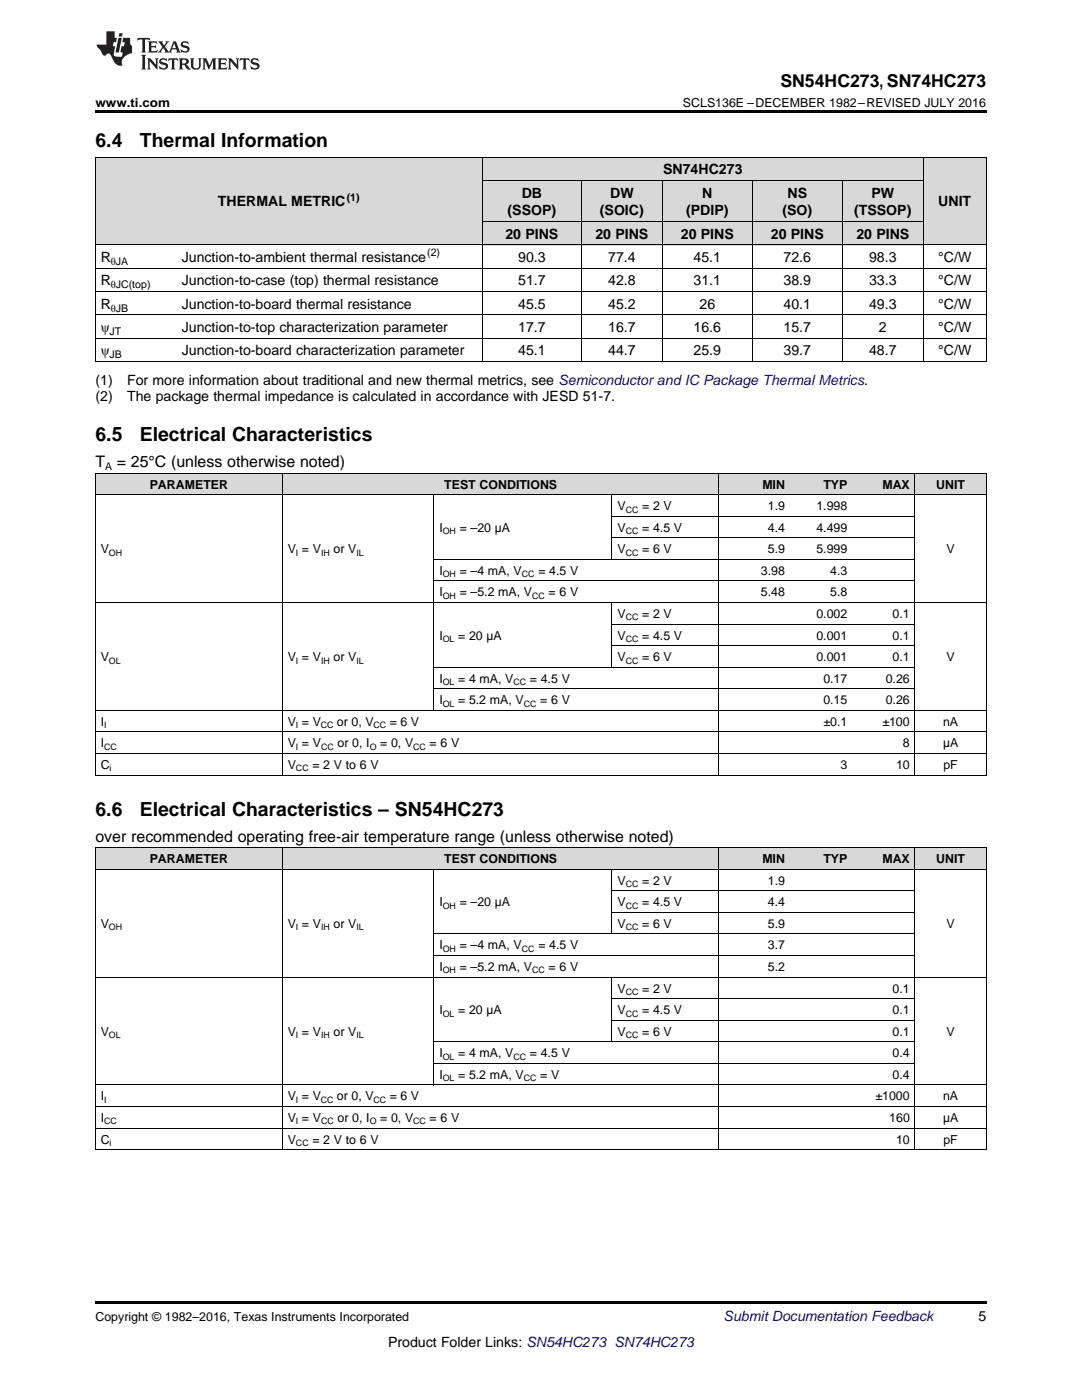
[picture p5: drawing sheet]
<svg xmlns="http://www.w3.org/2000/svg" width="216mm" height="279mm" viewBox="0 0 216 279" stroke-linecap="round" stroke-linejoin="round" font-family="sans-serif">
<g fill="#d8d8d8">
<path d="M19 169.2h10.7v4.3h-10.7z"/>
<path d="M29.7 169.2h26.7v4.3h-26.7z"/>
<path d="M56.4 169.2h30.2v4.3h-30.2z"/>
<path d="M86.6 169.2h35.6v4.3h-35.6z"/>
<path d="M122.2 169.2h21.3v4.3h-21.3z"/>
<path d="M143.5 169.2h14.2v4.3h-14.2z"/>
<path d="M157.7 169.2h12.5v4.3h-12.5z"/>
<path d="M170.2 169.2h12.4v4.3h-12.4z"/>
<path d="M182.6 169.2h14.2v4.3h-14.2z"/>
<path d="M19 94.5h10.7v4.3h-10.7z"/>
<path d="M29.7 94.5h26.7v4.3h-26.7z"/>
<path d="M56.4 94.5h30.2v4.3h-30.2z"/>
<path d="M86.6 94.5h35.6v4.3h-35.6z"/>
<path d="M122.2 94.5h21.3v4.3h-21.3z"/>
<path d="M143.5 94.5h14.2v4.3h-14.2z"/>
<path d="M157.7 94.5h12.5v4.3h-12.5z"/>
<path d="M170.2 94.5h12.4v4.3h-12.4z"/>
<path d="M182.6 94.5h14.2v4.3h-14.2z"/>
<path d="M19 31.4h16.2v17.5h-16.2z"/>
<path d="M35.2 31.4h61.1v17.5h-61.1z"/>
<path d="M184.3 31.4h12.5v17.5h-12.5z"/>
<path d="M96.3 44.3h19.7v4.6h-19.7z"/>
<path d="M116 44.3h16.2v4.6h-16.2z"/>
<path d="M132.2 44.3h17.9v4.6h-17.9z"/>
<path d="M150.1 44.3h18v4.6h-18z"/>
<path d="M168.1 44.3h16.2v4.6h-16.2z"/>
<path d="M96.3 36.1h19.7v8.2h-19.7z"/>
<path d="M116 36.1h16.2v8.2h-16.2z"/>
<path d="M132.2 36.1h17.9v8.2h-17.9z"/>
<path d="M150.1 36.1h18v8.2h-18z"/>
<path d="M168.1 36.1h16.2v8.2h-16.2z"/>
<path d="M96.3 31.4h19.7v4.7h-19.7z"/>
<path d="M116 31.4h16.2v4.7h-16.2z"/>
<path d="M132.2 31.4h17.9v4.7h-17.9z"/>
<path d="M150.1 31.4h18v4.7h-18z"/>
<path d="M168.1 31.4h16.2v4.7h-16.2z"/>
</g>
<g fill="#000">
<path d="M19 22h177.8v.5h-177.8zM19 154.7h.2zM56.3 154.7h.1zM86.5 154.7h.1zM122.1 154.7h.1zM143.4 154.7h.1zM157.6 154.7h.1zM170.1 154.7h.1zM182.5 154.7h.1zM196.7 154.7h.1zM19 229.4l.2 .1zM56.3 229.4l.1 .1z"/>
<path d="M86.5 229.4l.1 .1zM122.1 229.4l.1 .1zM143.4 229.4l.1 .1zM157.6 229.4l.1 .1zM170.1 229.4l.1 .1zM182.5 229.4l.1 .1zM196.7 229.4l.1 .1zM19 259.7h177.8v.5h-177.8z"/>
</g>
<g fill="none" stroke="#000" stroke-width=".2">
<path d="M19 31.3h177.8M19.1 31.4v40.8M96.2 31.4v40.8M96.3 36h88M116 36v36.2M132.1 36v36.2M150.1 36v36.2M168 36v36.2M184.2 31.4v40.8M196.8 31.4v40.8M19 58.2h177.8M19 53.5h177.8"/>
<path d="M19 48.9h177.8M96.3 44.2h88M19 72.2h177.8M19 67.5h177.8M19 62.8h177.8M19 94.4h177.8v60.3M19 98.7h177.8M19.1 94.4v60.3M56.3 94.4v60.3M86.6 98.7v43.1M122.1 98.7v13M143.5 94.4v60.3"/>
<path d="M182.5 94.4v60.3M86.6 115.9h96M86.6 111.6h96M122.2 107.3h60.4M122.2 103h60.4M19 120.2h177.8M86.6 137.5h96M86.6 133.2h96M122.1 120.3v12.9M122.2 128.9h60.4M122.2 124.5h60.4M19 154.7h177.8"/>
<path d="M19 150.4h177.8M19 146.1h177.8M19 141.8h177.8M19 173.5h177.8M19 169.2h177.8M19.1 169.2v60.3M56.3 169.2v60.3M86.6 173.5v43.1M122.1 173.5v12.9M122.2 177.8h60.4M143.5 169.2v60.3M182.5 169.2v60.3"/>
<path d="M196.8 169.2v60.3M19 195h177.8M86.6 190.7h96M86.6 186.4h96M122.1 195v13M122.2 199.3h60.4M122.2 182.1h60.4M19 216.5h177.8M86.6 212.2h96M86.6 207.9h96M122.2 203.6h60.4M19 229.4h177.8"/>
<path d="M19 225.1h177.8M19 220.8h177.8"/>
</g>
<g fill="#231f20">
<path d="M27.5 7.6l-.1 .5 .4-.2h.6v.1v2.1l-.2 .4h1l-.3-.4v-2.1l.1-.1h.5l.5 .2-.2-.5zM29.5 8.3l.2 .3v1.5l-.2 .4h1.8l.2-.6a1.04 1.04 0 0 1-1.3 .2v-.7h.6l.3 .2v-.6l-.3 .2h-.6v-.6l.8-.1 .4 .3-.2-.5zM31.5 8.3l.9 1.1-.9 1.1h.8l-.2-.2 .5-.7 .4 .7-.2 .2h1.5l-.1-.2 .1-.4h.9l.1 .4-.2 .2h1l-.3-.3-.7-1.9h-.5l-.9 2-.8-1 .9-1h-.8l.1 .3-.3 .5-.4-.6 .2-.2zM34.7 8.6l.4 1h-.7zM36.3 8.4a.63 .63 0 0 0-.2 .7 .63 .63 0 0 0 .6 .4l.6 .2 .1 .2a.75 .75 0 0 1-.7 .4 .75 .75 0 0 1-.6-.5l.1 .7 .1-.1a1.11 1.11 0 0 0 1.5-.6 1.13 1.13 0 0 0-1.2-.8l-.1-.4a1.04 1.04 0 0 1 1.2 .2l-.2-.5-.1 .1-.5-.2zM28.2 10.9l.2 .4v2.2l-.2 .4h1l-.3-.4v-2.2l.3-.4zM29.3 11.6l.3 .4v1.5l-.3 .4h.8l-.2-.4v-1.3l1.5 1.7v-1.9l.2-.4h-.7l.2 .4v.9l-1.1-1.3zM32 11.8a.62 .62 0 0 0-.2 .7 .62 .62 0 0 0 .6 .4l.6 .1 .1 .3a.76 .76 0 0 1-.7 .3 .76 .76 0 0 1-.6-.4l.1 .7 .1-.1a1.11 1.11 0 0 0 1.5-.6 1.13 1.13 0 0 0-1.2-.8l-.1-.4a1.04 1.04 0 0 1 1.2 .2l-.2-.6-.1 .1-.5-.1zM33.7 11.6l-.2 .6a.61 .61 0 0 1 .8-.3v1.6l-.2 .4h.9l-.2-.4v-1.6a.63 .63 0 0 1 .8 .3l-.2-.6zM35.6 11.6l.3 .4v1.5l-.3 .4h1l-.2-.2v-.8l.5 .2a.76 .76 0 0 0 1.2 .7l-1-1a.58 .58 0 0 0 .6-.5 .58 .58 0 0 0-.5-.6zM36.4 11.9h.1a.45 .45 0 0 1 .5 .1 .45 .45 0 0 1 .1 .5l-.7 .2zM37.9 11.6l.2 .2a2.17 2.17 0 0 0 .3 1.9 .99 .99 0 0 0 1.6-.6v-1.1l.2-.4h-.7l.2 .2a1.92 1.92 0 0 1-.2 1.8 .6 .6 0 0 1-.9-.5v-1.1l.2-.4zM40.4 11.6l.2 .4v1.5l-.2 .4h.7l-.2-.4v-1.4l.8 1.8 .8-1.8v1.4l-.2 .4h.9l-.2-.4v-1.5l.2-.4h-.8l-.6 1.5-.6-1.5zM43.4 11.6l.2 .4v1.5l-.2 .4h1.8l.2-.6a1.04 1.04 0 0 1-1.3 .1v-.6h.5l.4 .2v-.6l-.4 .2h-.5v-.7h.8l.3 .3-.1-.6zM45.5 11.6l.2 .4v1.5l-.2 .4h.7l-.2-.4v-1.3l1.5 1.7v-1.9l.2-.4h-.7l.2 .4v.9l-1.1-1.3zM47.9 11.6l-.1 .6a.61 .61 0 0 1 .8-.3v1.6l-.3 .4h1l-.3-.4 .1-1.6a.63 .63 0 0 1 .7 .3l-.1-.6zM50.2 11.8a.62 .62 0 0 0-.2 .7 .62 .62 0 0 0 .6 .4l.6 .1 .2 .3a.76 .76 0 0 1-.8 .3 .76 .76 0 0 1-.6-.4l.1 .7 .2-.1a1.11 1.11 0 0 0 1.5-.6 1.13 1.13 0 0 0-1.3-.8l-.1-.4a1.04 1.04 0 0 1 1.2 .2l-.1-.6-.2 .1-.5-.1z"/>
<path d="M21.2 6.3v2.6h-1.9l.1 .4 .7 .9a.91 .91 0 0 0 1 .8 .56 .56 0 0 1 .5-.3 .56 .56 0 0 1 .5 .3l.4 .8a1.53 1.53 0 0 0 1.9 1.2 1.54 1.54 0 0 1 1-2.1l.9-.3v-1.4a1.52 1.52 0 0 1-.3-1.6h-1.4l-.2 .8h.5l-.2 .8h-.4l-.2 1v.2l.4 .1-.2 .8a1.93 1.93 0 0 1-1.6-.3l.3-1.8h-.5l.2-.8h.4l.2-.8h-.4v-1.3zM23.6 7.6l-.6 2.9h.7l.6-2.9zM23.8 6.6l-.1 .7h.6l.2-.7z"/>
</g>
<g font-size="3.9">
<text x="19" y="29.3">6.4</text>
<text x="27.9" y="29.3">Thermal Information</text>
<text x="19" y="88.1">6.5</text>
<text x="27.9" y="88.1">Electrical Characteristics</text>
<text x="19" y="162.8">6.6</text>
<text x="27.9" y="162.8">Electrical Characteristics – SN54HC273</text>
</g>
<text font-size="3.5" x="155.7" y="17.3">SN54HC273, SN74HC273</text>
<g font-size="3.2">
<text x="19" y="93.2">T</text>
<text x="23.3" y="93.2">= 25°C (unless otherwise noted)</text>
<text x="19" y="168">over recommended operating free-air temperature range (unless otherwise noted)</text>
</g>
<g font-size="2.8">
<text x="132.3" y="34.8">SN74HC273</text>
<text x="43.5" y="41.2">THERMAL METRIC</text>
<text x="104.1" y="39.4">DB</text>
<text x="121.7" y="39.4">DW</text>
<text x="140.1" y="39.4">N</text>
<text x="157.1" y="39.4">NS</text>
<text x="173.9" y="39.4">PW</text>
<text x="187.2" y="41.2">UNIT</text>
<text x="100.9" y="47.7">20 PINS</text>
<text x="101.3" y="43">(SSOP)</text>
<text x="118.8" y="47.7">20 PINS</text>
<text x="119.7" y="43">(SOIC)</text>
<text x="135.9" y="47.7">20 PINS</text>
<text x="136.9" y="43">(PDIP)</text>
<text x="153.8" y="47.7">20 PINS</text>
<text x="156.1" y="43">(SO)</text>
<text x="170.4" y="43">(TSSOP)</text>
<text x="170.9" y="47.7">20 PINS</text>
<text x="20.1" y="52.3">R</text>
<text x="36.3" y="52.3">Junction-to-ambient thermal resistance</text>
<text x="103.4" y="52.3">90.3</text>
<text x="121.4" y="52.3">77.4</text>
<text x="138.4" y="52.3">45.1</text>
<text x="156.4" y="52.3">72.6</text>
<text x="173.4" y="52.3">98.3</text>
<text x="187.2" y="52.3">°C/W</text>
<text x="20.1" y="57">R</text>
<text x="36.3" y="57">Junction-to-case (top) thermal resistance</text>
<text x="103.4" y="57">51.7</text>
<text x="121.4" y="57">42.8</text>
<text x="138.4" y="57">31.1</text>
<text x="156.4" y="57">38.9</text>
<text x="173.4" y="57">33.3</text>
<text x="187.2" y="57">°C/W</text>
<text x="20.1" y="61.6">R</text>
<text x="36.3" y="61.6">Junction-to-board thermal resistance</text>
<text x="103.4" y="61.6">45.5</text>
<text x="121.4" y="61.6">45.2</text>
<text x="139.6" y="61.6">26</text>
<text x="156.4" y="61.6">40.1</text>
<text x="173.4" y="61.6">49.3</text>
<text x="187.2" y="61.6">°C/W</text>
<text x="20.1" y="66.3">ψ</text>
<text x="20.1" y="70.9">ψ</text>
<text x="36.3" y="66.3">Junction-to-top characterization parameter</text>
<text x="36.3" y="70.9">Junction-to-board characterization parameter</text>
<text x="103.4" y="66.3">17.7</text>
<text x="103.4" y="70.9">45.1</text>
<text x="121.4" y="66.3">16.7</text>
<text x="121.4" y="70.9">44.7</text>
<text x="138.4" y="66.3">16.6</text>
<text x="138.4" y="70.9">25.9</text>
<text x="156.4" y="66.3">15.7</text>
<text x="156.4" y="70.9">39.7</text>
<text x="173.4" y="70.9">48.7</text>
<text x="175.4" y="66.3">2</text>
<text x="187.2" y="66.3">°C/W</text>
<text x="187.2" y="70.9">°C/W</text>
<text x="19" y="76.8">(1)</text>
<text x="25.4" y="76.8">For more information about traditional and new thermal metrics, see Semiconductor and IC Package Thermal Metrics.</text>
<text x="19" y="80">(2)</text>
<text x="25.4" y="80">The package thermal impedance is calculated in accordance with JESD 51-7.</text>
<text x="195.3" y="263.6">5</text>
<text x="77.4" y="268.9">Product Folder Links: SN54HC273 SN74HC273</text>
</g>
<text font-size="2.8" fill="#0000c8" x="144.4" y="263.6">Submit Documentation Feedback</text>
<g font-size="2.5">
<text x="19" y="21.4">www.ti.com</text>
<text x="136.3" y="21.4">SCLS136E –DECEMBER 1982–REVISED JULY 2016</text>
<text x="29.9" y="97.5">PARAMETER</text>
<text x="88.7" y="97.5">TEST CONDITIONS</text>
<text x="123.2" y="101.8">V</text>
<text x="128.1" y="101.8">= 2 V</text>
<text x="152.1" y="97.5">MIN</text>
<text x="153.2" y="101.8">1.9</text>
<text x="162.9" y="101.8">1.998</text>
<text x="164.3" y="97.5">TYP</text>
<text x="176.1" y="97.5">MAX</text>
<text x="186.8" y="97.5">UNIT</text>
<text x="87.7" y="106.1">I</text>
<text x="91.7" y="106.1">= –20 µA</text>
<text x="123.2" y="106.1">V</text>
<text x="128.1" y="106.1">= 4.5 V</text>
<text x="153.2" y="106.1">4.4</text>
<text x="162.9" y="106.1">4.499</text>
<text x="20.1" y="110.4">V</text>
<text x="57.4" y="110.4">V = V</text>
<text x="66.6" y="110.4">or V</text>
<text x="123.2" y="110.4">V</text>
<text x="128.1" y="110.4">= 6 V</text>
<text x="153.2" y="110.4">5.9</text>
<text x="162.9" y="110.4">5.999</text>
<text x="188.9" y="110.4">V</text>
<text x="87.7" y="114.7">I</text>
<text x="87.7" y="119">I</text>
<text x="91.7" y="114.7">= –4 mA, V</text>
<text x="91.7" y="119">= –5.2 mA, V</text>
<text x="107.4" y="114.7">= 4.5 V</text>
<text x="109.5" y="119">= 6 V</text>
<text x="151.8" y="114.7">3.98</text>
<text x="151.8" y="119">5.48</text>
<text x="165.7" y="114.7">4.3</text>
<text x="165.7" y="119">5.8</text>
<text x="123.2" y="123.3">V</text>
<text x="128.1" y="123.3">= 2 V</text>
<text x="162.9" y="123.3">0.002</text>
<text x="178.1" y="123.3">0.1</text>
<text x="20.1" y="131.9">V</text>
<text x="57.4" y="131.9">V = V</text>
<text x="66.6" y="131.9">or V</text>
<text x="87.7" y="127.6">I</text>
<text x="91.4" y="127.6">= 20 µA</text>
<text x="123.2" y="127.6">V</text>
<text x="123.2" y="131.9">V</text>
<text x="128.1" y="127.6">= 4.5 V</text>
<text x="128.1" y="131.9">= 6 V</text>
<text x="162.9" y="127.6">0.001</text>
<text x="162.9" y="131.9">0.001</text>
<text x="178.1" y="127.6">0.1</text>
<text x="178.1" y="131.9">0.1</text>
<text x="188.9" y="131.9">V</text>
<text x="87.7" y="136.2">I</text>
<text x="91.4" y="136.2">= 4 mA, V</text>
<text x="105.7" y="136.2">= 4.5 V</text>
<text x="164.3" y="136.2">0.17</text>
<text x="176.7" y="136.2">0.26</text>
<text x="87.7" y="140.5">I</text>
<text x="91.4" y="140.5">= 5.2 mA, V</text>
<text x="107.8" y="140.5">= 6 V</text>
<text x="164.3" y="140.5">0.15</text>
<text x="176.7" y="140.5">0.26</text>
<text x="20.1" y="144.9">I</text>
<text x="20.1" y="149.2">I</text>
<text x="57.4" y="144.9">V = V</text>
<text x="57.4" y="149.2">V = V</text>
<text x="67.2" y="144.9">or 0, V</text>
<text x="67.3" y="149.2">or 0, I</text>
<text x="75.8" y="149.2">= 0, V</text>
<text x="77.8" y="144.9">= 6 V</text>
<text x="85.7" y="149.2">= 6 V</text>
<text x="164.3" y="144.9">±0.1</text>
<text x="176.1" y="144.9">±100</text>
<text x="180.2" y="149.2">8</text>
<text x="188.2" y="144.9">nA</text>
<text x="188.2" y="149.2">µA</text>
<text x="20.1" y="153.5">C</text>
<text x="57.4" y="153.5">V</text>
<text x="62.3" y="153.5">= 2 V to 6 V</text>
<text x="167.7" y="153.5">3</text>
<text x="178.8" y="153.5">10</text>
<text x="188.2" y="153.5">pF</text>
<text x="29.9" y="172.3">PARAMETER</text>
<text x="88.7" y="172.3">TEST CONDITIONS</text>
<text x="152.1" y="172.3">MIN</text>
<text x="164.3" y="172.3">TYP</text>
<text x="176.1" y="172.3">MAX</text>
<text x="186.8" y="172.3">UNIT</text>
<text x="123.2" y="176.6">V</text>
<text x="128.1" y="176.6">= 2 V</text>
<text x="153.2" y="176.6">1.9</text>
<text x="20.1" y="185.2">V</text>
<text x="57.4" y="185.2">V = V</text>
<text x="66.6" y="185.2">or V</text>
<text x="87.7" y="180.9">I</text>
<text x="91.7" y="180.9">= –20 µA</text>
<text x="123.2" y="180.9">V</text>
<text x="123.2" y="185.2">V</text>
<text x="128.1" y="180.9">= 4.5 V</text>
<text x="128.1" y="185.2">= 6 V</text>
<text x="153.2" y="180.9">4.4</text>
<text x="153.2" y="185.2">5.9</text>
<text x="188.9" y="185.2">V</text>
<text x="87.7" y="189.5">I</text>
<text x="91.7" y="189.5">= –4 mA, V</text>
<text x="107.4" y="189.5">= 4.5 V</text>
<text x="153.2" y="189.5">3.7</text>
<text x="87.7" y="193.8">I</text>
<text x="91.7" y="193.8">= –5.2 mA, V</text>
<text x="109.5" y="193.8">= 6 V</text>
<text x="153.2" y="193.8">5.2</text>
<text x="87.7" y="202.4">I</text>
<text x="91.4" y="202.4">= 20 µA</text>
<text x="123.2" y="198.1">V</text>
<text x="123.2" y="202.4">V</text>
<text x="128.1" y="198.1">= 2 V</text>
<text x="128.1" y="202.4">= 4.5 V</text>
<text x="178.1" y="198.1">0.1</text>
<text x="178.1" y="202.4">0.1</text>
<text x="20.1" y="206.7">V</text>
<text x="57.4" y="206.7">V = V</text>
<text x="66.6" y="206.7">or V</text>
<text x="123.2" y="206.7">V</text>
<text x="128.1" y="206.7">= 6 V</text>
<text x="178.1" y="206.7">0.1</text>
<text x="188.9" y="206.7">V</text>
<text x="87.7" y="211">I</text>
<text x="87.7" y="215.3">I</text>
<text x="91.4" y="211">= 4 mA, V</text>
<text x="91.4" y="215.3">= 5.2 mA, V</text>
<text x="105.7" y="211">= 4.5 V</text>
<text x="107.8" y="215.3">= V</text>
<text x="178.1" y="211">0.4</text>
<text x="178.1" y="215.3">0.4</text>
<text x="20.1" y="219.6">I</text>
<text x="57.4" y="219.6">V = V</text>
<text x="67.2" y="219.6">or 0, V</text>
<text x="77.8" y="219.6">= 6 V</text>
<text x="174.7" y="219.6">±1000</text>
<text x="188.2" y="219.6">nA</text>
<text x="20.1" y="223.9">I</text>
<text x="57.4" y="223.9">V = V</text>
<text x="67.3" y="223.9">or 0, I</text>
<text x="75.8" y="223.9">= 0, V</text>
<text x="85.7" y="223.9">= 6 V</text>
<text x="177.4" y="223.9">160</text>
<text x="188.2" y="223.9">µA</text>
<text x="20.1" y="228.2">C</text>
<text x="57.4" y="228.2">V</text>
<text x="62.3" y="228.2">= 2 V to 6 V</text>
<text x="178.8" y="228.2">10</text>
<text x="188.2" y="228.2">pF</text>
<text x="19" y="263.6">Copyright © 1982–2016, Texas Instruments Incorporated</text>
</g>
<g font-size="2.1">
<text x="69.2" y="40.1">(1)</text>
<text x="22.1" y="52.9">θJA</text>
<text x="85.2" y="51.2">(2)</text>
<text x="22.1" y="57.5">θJC(top)</text>
<text x="22.1" y="62.2">θJB</text>
<text x="21.9" y="66.9">JT</text>
<text x="21.9" y="71.5">JB</text>
<text x="21" y="93.8">A</text>
</g>
<g font-size="1.8">
<text x="88.3" y="106.6">OH</text>
<text x="124.8" y="102.3">CC</text>
<text x="124.8" y="106.6">CC</text>
<text x="21.7" y="110.9">OH</text>
<text x="59.1" y="110.9">I</text>
<text x="64.1" y="110.9">IH</text>
<text x="71.1" y="110.9">IL</text>
<text x="124.8" y="110.9">CC</text>
<text x="88.3" y="115.2">OH</text>
<text x="88.3" y="119.5">OH</text>
<text x="104.1" y="115.2">CC</text>
<text x="106.2" y="119.5">CC</text>
<text x="124.8" y="123.8">CC</text>
<text x="88.3" y="128.1">OL</text>
<text x="124.8" y="128.1">CC</text>
<text x="21.7" y="132.4">OL</text>
<text x="59.1" y="132.4">I</text>
<text x="64.1" y="132.4">IH</text>
<text x="71.1" y="132.4">IL</text>
<text x="88.3" y="136.7">OL</text>
<text x="102.4" y="136.7">CC</text>
<text x="124.8" y="132.4">CC</text>
<text x="88.3" y="141">OL</text>
<text x="104.5" y="141">CC</text>
<text x="20.8" y="145.3">I</text>
<text x="20.8" y="149.6">CC</text>
<text x="59.1" y="145.3">I</text>
<text x="59.1" y="149.6">I</text>
<text x="64" y="145.3">CC</text>
<text x="64.1" y="149.6">CC</text>
<text x="73.8" y="149.6">O</text>
<text x="74.5" y="145.3">CC</text>
<text x="82.4" y="149.6">CC</text>
<text x="21.9" y="154">i</text>
<text x="59.1" y="154">CC</text>
<text x="124.8" y="177.1">CC</text>
<text x="21.7" y="185.7">OH</text>
<text x="59.1" y="185.7">I</text>
<text x="64.1" y="185.7">IH</text>
<text x="71.1" y="185.7">IL</text>
<text x="88.3" y="181.4">OH</text>
<text x="124.8" y="181.4">CC</text>
<text x="124.8" y="185.7">CC</text>
<text x="88.3" y="190">OH</text>
<text x="104.1" y="190">CC</text>
<text x="88.3" y="194.3">OH</text>
<text x="106.2" y="194.3">CC</text>
<text x="88.3" y="202.9">OL</text>
<text x="124.8" y="198.6">CC</text>
<text x="124.8" y="202.9">CC</text>
<text x="21.7" y="207.2">OL</text>
<text x="59.1" y="207.2">I</text>
<text x="64.1" y="207.2">IH</text>
<text x="71.1" y="207.2">IL</text>
<text x="124.8" y="207.2">CC</text>
<text x="88.3" y="211.5">OL</text>
<text x="88.3" y="215.8">OL</text>
<text x="102.4" y="211.5">CC</text>
<text x="104.5" y="215.8">CC</text>
<text x="20.8" y="220.1">I</text>
<text x="59.1" y="220.1">I</text>
<text x="64" y="220.1">CC</text>
<text x="74.5" y="220.1">CC</text>
<text x="20.8" y="224.4">CC</text>
<text x="59.1" y="224.4">I</text>
<text x="64.1" y="224.4">CC</text>
<text x="73.8" y="224.4">O</text>
<text x="82.4" y="224.4">CC</text>
<text x="21.9" y="228.7">i</text>
<text x="59.1" y="228.7">CC</text>
</g>
</svg>
